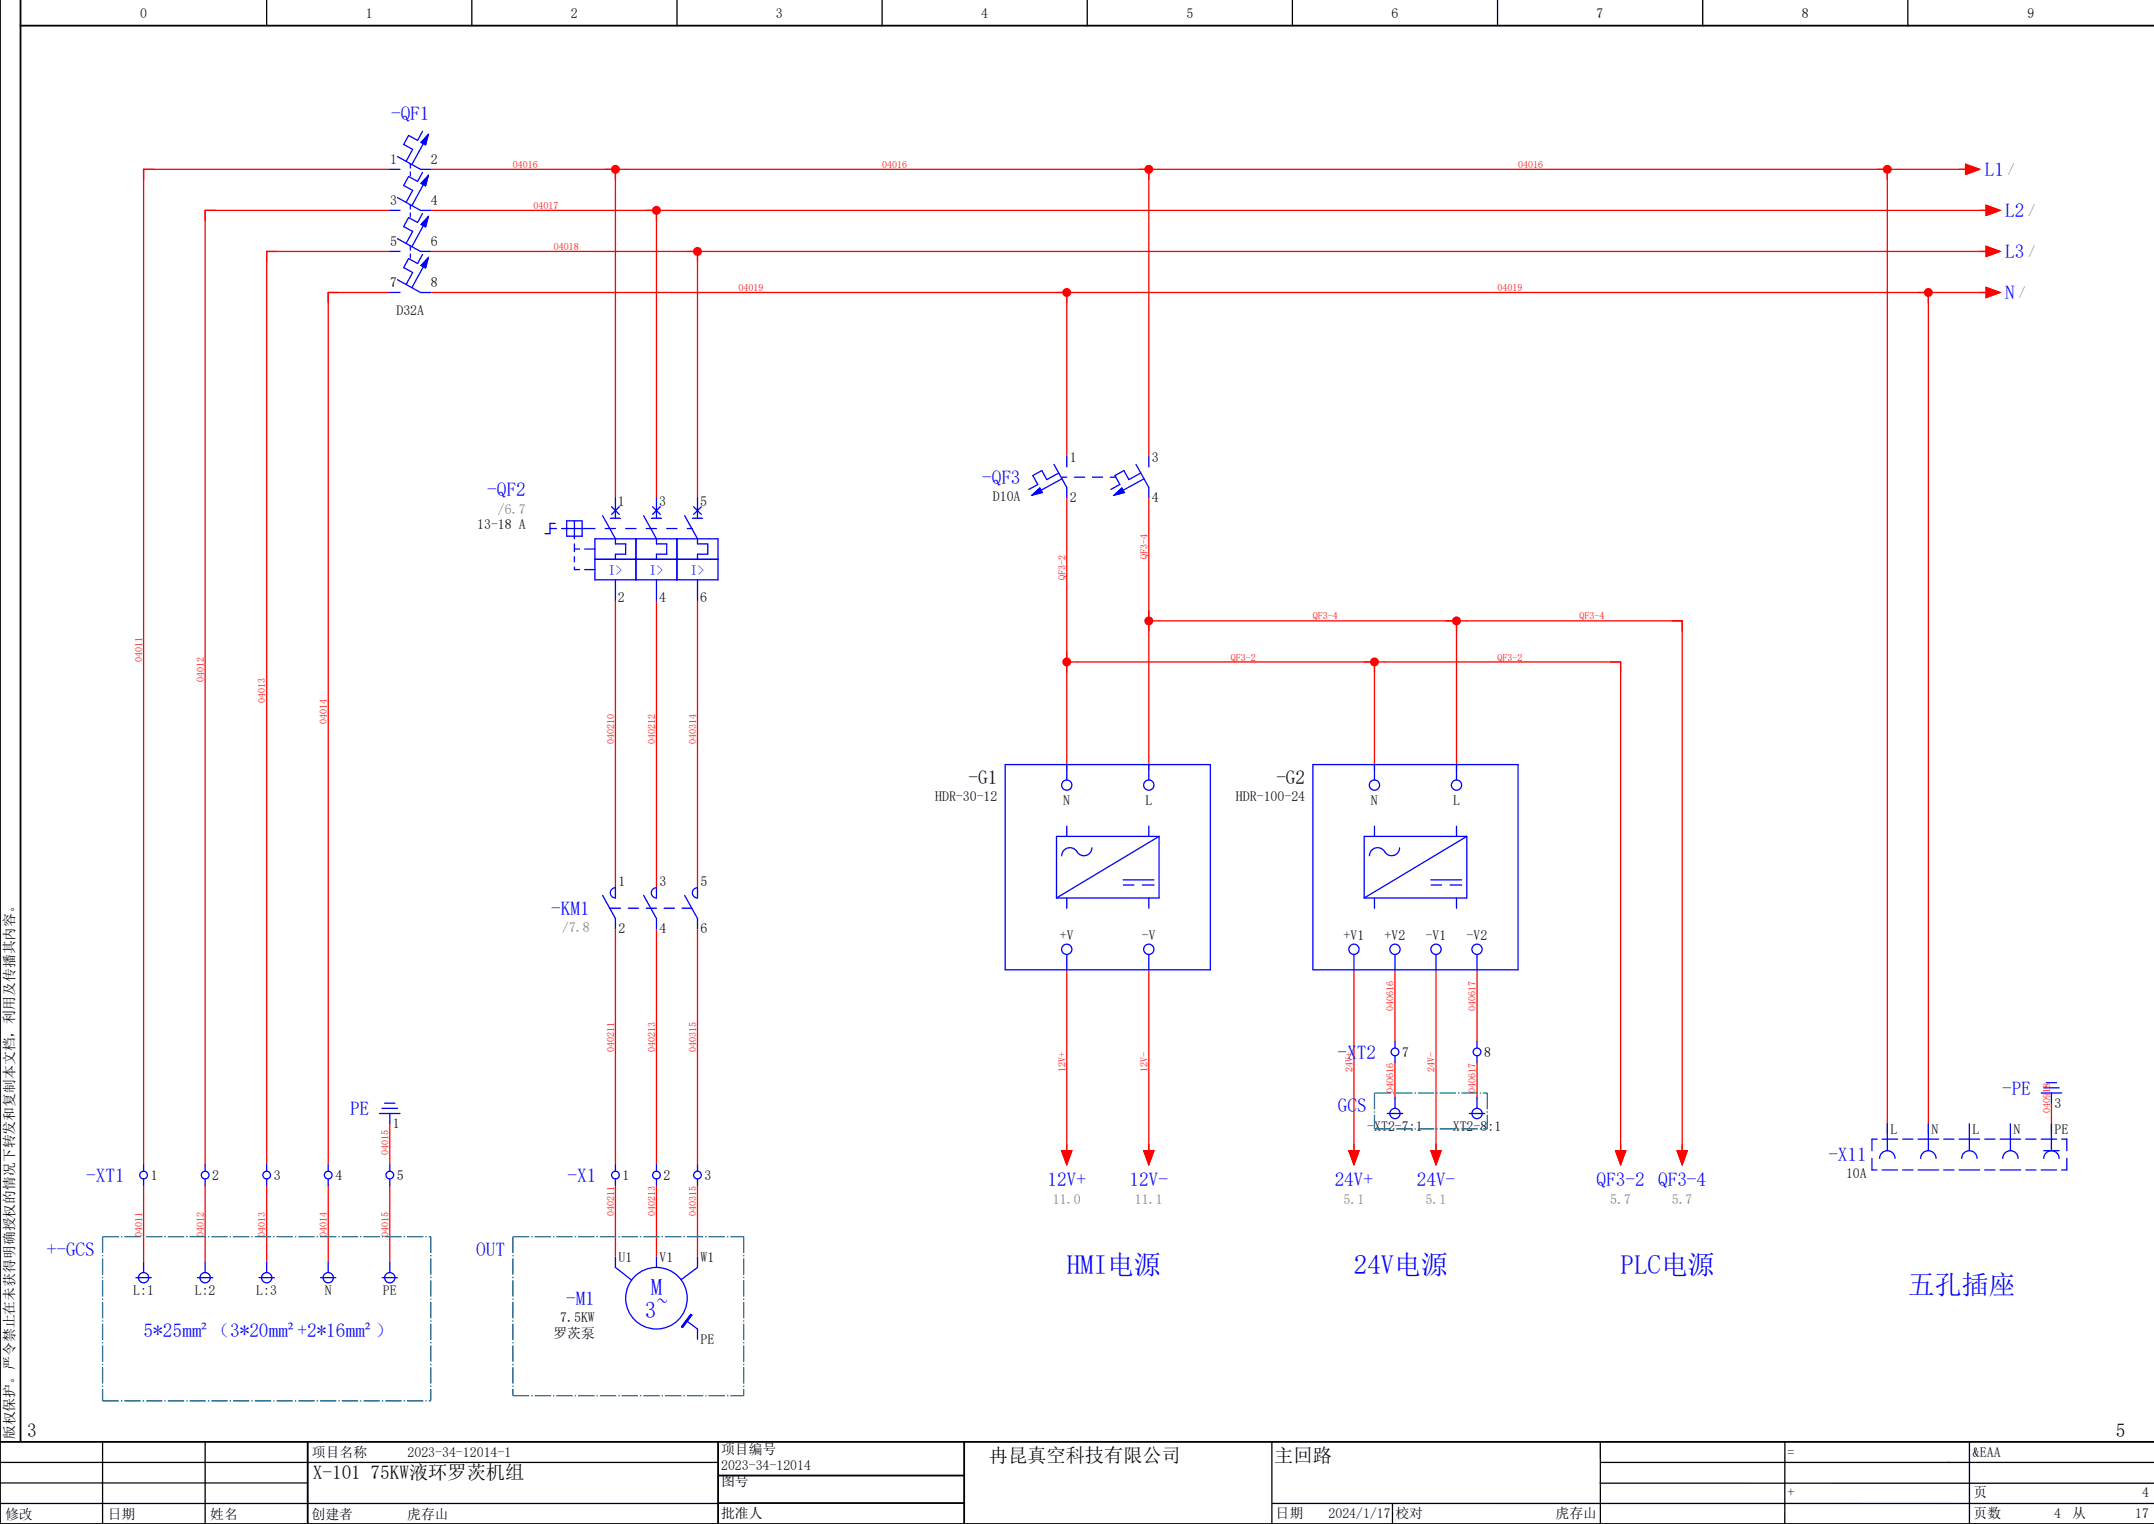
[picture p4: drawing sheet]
<svg xmlns="http://www.w3.org/2000/svg" width="420mm" height="297mm" viewBox="0 0 420 297" stroke-linecap="round" stroke-linejoin="round" font-family="sans-serif">
<g fill="none" stroke="#000" stroke-width=".25">
<path d="M52 0v5M92 0v5M132 0v5M172 0v5M212 0v5M252 0v5M292 0v5M332 0v5M372 0v5M0 293h140M0 285h140M0 289h60"/>
<path d="M20 281v16M40 281v16M248 281.1v15.9M248.1 293h171.9M271.5 293v4M312 281.2l.1 15.5M312 289l107.9 .1M348 281v15.9M384 281.2v15.6M420 285h-108"/>
</g>
<path d="M4 0v281M0 0v297h420M4 5h416M0 281h420M60 281v16M140 287.6h48M140 281v15.8M140.1 292.9h47.9M188 281v16" fill="none" stroke="#000" stroke-width=".35"/>
<g fill="none" stroke="#f00" stroke-width=".25">
<path d="M76 33h-48v194M84 33h36v64M122 33h102v56M226 33h142v188M370 33h14M76 41h-36v186M76 49h-24v178M76 57h-12v170M84 41h44v56M84 49h52v48M84 57h292v164M130 41h258"/>
<path d="M138 49h250M208 57v32M378 57h10M208 97v53M224 97v53M120 117v56M128 117v56M136 117v56M210 129h58v21M226 121h58v29M270 129h46v96M286 121h42v104"/>
<path d="M120 181v46M128 181v46M136 181v46M208 189v36M224 189v36M264 189v36M272 189v14M280 189v36M288 189v14M76 219v8M272 207v7M288 207v7"/>
<path d="M400 215v6M28 231v15M40 231v15M52 231v15M64 231v15M76 231v15M120 231v14M128 231v14M136 231v14"/>
</g>
<circle cx="208" cy="57" r=".88" fill="#f00"/>
<path d="M222 33h4M224 33v2" fill="none" stroke="#f00" stroke-width=".25"/>
<circle cx="224" cy="33" r=".88" fill="#f00"/>
<g fill="none" stroke="#00f" stroke-width=".25">
<path d="M196 149h40v40h-40zM208 149v3M224 149v3M256 149h40v40h-40zM268 149v3M284 149v3M208 161v2M208 175v2M212.9 165.2a1.62 1.62 0 0 1-1.4 1.6 1.62 1.62 0 0 1-1.8-1.1 1.6 1.6 0 0 0-1.7-.4 1.6 1.6 0 0 0-1 1.5M219 172.5h2.2M219 171.5h6M222.8 172.5h2.2"/>
<path d="M224 161v2M224 175v2M226 163l-20 12M226 163v12h-20M226 163h-20v12M268 161v2M268 175v2M272.9 165.2a1.62 1.62 0 0 1-1.4 1.6 1.62 1.62 0 0 1-1.8-1.1 1.6 1.6 0 0 0-1.7-.4 1.6 1.6 0 0 0-1 1.5M279 172.5h2.2M279 171.5h6M282.8 172.5h2.2M284 161v2"/>
<path d="M284 175v2M286 163v12h-20M286 163h-20v12M286 163l-20 12M208 186v3M224 186v3M264 186v3M272 186v3M280 186v3M288 186v3"/>
<circle cx="208" cy="153" r="1"/>
<circle cx="224" cy="153" r="1"/>
<circle cx="268" cy="153" r="1"/>
<circle cx="284" cy="153" r="1"/>
<circle cx="208" cy="185" r="1"/>
<circle cx="224" cy="185" r="1"/>
<circle cx="264" cy="185" r="1"/>
<circle cx="272" cy="185" r="1"/>
<circle cx="280" cy="185" r="1"/>
<circle cx="288" cy="185" r="1"/>
</g>
<path d="M208 129h2M208 127v4M314 129h2v2M326 121h2v2" fill="none" stroke="#f00" stroke-width=".25"/>
<circle cx="208" cy="129" r=".88" fill="#f00"/>
<path d="M224 119v4M224 121h2" fill="none" stroke="#f00" stroke-width=".25"/>
<circle cx="224" cy="121" r=".88" fill="#f00"/>
<path d="M266 129h4M268 129v2" fill="none" stroke="#f00" stroke-width=".25"/>
<circle cx="268" cy="129" r=".88" fill="#f00"/>
<path d="M282 121h4M284 121v2" fill="none" stroke="#f00" stroke-width=".25"/>
<circle cx="284" cy="121" r=".88" fill="#f00"/>
<path d="M366 33h4M368 33v2" fill="none" stroke="#f00" stroke-width=".25"/>
<circle cx="368" cy="33" r=".88" fill="#f00"/>
<path d="M374 57h4M376 57v2" fill="none" stroke="#f00" stroke-width=".25"/>
<circle cx="376" cy="57" r=".87" fill="#f00"/>
<path d="M118 33h4M120 33v2" fill="none" stroke="#f00" stroke-width=".25"/>
<circle cx="120" cy="33" r=".88" fill="#f00"/>
<path d="M126 41h4M128 41v2" fill="none" stroke="#f00" stroke-width=".25"/>
<circle cx="128" cy="41" r=".88" fill="#f00"/>
<path d="M134 49h4M136 49v2" fill="none" stroke="#f00" stroke-width=".25"/>
<circle cx="136" cy="49" r=".88" fill="#f00"/>
<g fill="none" stroke="#00f" stroke-width=".25">
<path d="M76 33h2M77.5 30.5l4.5 2.5h2M77.5 38.5l4.5 2.5h2M80 32v.8M80 33.5v.8M82.4 33.6l-1 1.8-1.7-1-1 1.7 1.8 1-1.3 2.3M82.4 25.6l-1 1.8-1.7-1-1 1.7 1.8 1-1.3 2.3M82.5 36l-2.2 4.1M82.5 28l-2.2 4.1M83.5 34.2l-.5 2-.9-.5zM83.5 26.2l-.5 2-.9-.5zM76 57h2"/>
<path d="M76 49h2M76 41h2M77.5 54.5l4.5 2.5h2M77.5 46.5l4.5 2.5h2M80 40v.8M80 41.5v.8M80 48v.8M80 49.5v.8M82.4 49.6l-1 1.8-1.7-1-1 1.7 1.8 1-1.3 2.3M82.4 41.6l-1 1.8-1.7-1-1 1.7 1.8 1-1.3 2.3M82.5 52l-2.2 4.1M82.5 44l-2.2 4.1"/>
<path d="M83.5 50.2l-.5 2-.9-.5zM83.5 42.2l-.5 2-.9-.5zM119.2 98.7l1.5 1.5M120 97v4M120.7 98.7l-1.5 1.5M127.3 98.7l1.5 1.5M128 97v4M128.8 98.7l-1.5 1.5M135.3 98.7l1.5 1.5M136 97v4M136.8 98.7l-1.5 1.5M201.2 96.5l1.5-1.4 .5 .9z"/>
<path d="M205.5 90.5l2.5 4.5v2M206.4 92.2l-2.3 1.3-1-1.8-1.7 1 1 1.7-1.8 1M207 93h1M207.1 93.3l-4.1 2.2M208 89v2M209.5 93h2M213 93h2M216.5 93h1M217.2 96.5l1.5-1.4 .5 .9zM221.5 90.5l2.5 4.5v2M222.4 92.2l-2.3 1.3-1-1.8-1.7 1 1 1.7-1.8 1M223.1 93.3l-4.1 2.2"/>
<path d="M224 89v2M107.3 103h1.2M108.2 102h-.9v2h-1.1M109.5 103h6.5M110.5 101.5h3v3h-3zM112 101.5v3.5M112 106v1.5M112 108.5v1M112 110.5v.5h1M112 107h1M114 107h2M114 111h2"/>
<path d="M116 109h24M116 105h24v8h-24zM117.5 100.5l2.5 4.5v1h2v2h-2v1M118 103h2M119 101h2M120 113v4M122 103h2M124 105v8M125.5 100.5l2.5 4.5v1h2v2h-2v1M126 103h2M127 101h2M128 113v4"/>
<path d="M130 103h2M132 105v8M133.5 100.5l2.5 4.5v1h2v2h-2v1M134 103h1M135 101h2M136 113v4M117.5 174.5l2.5 4.5v2M118.9 177h2.1M119.3 173.3l.7-.3v2a1 1 0 0 1-.9-.6 1 1 0 0 1 .2-1.1zM122.5 177h2M125.5 174.5l2.5 4.5v2M126 177h2"/>
<path d="M127.3 173.3l.7-.3v2a1 1 0 0 1-.9-.6 1 1 0 0 1 .2-1.1zM129.5 177h2M133 177h1.9M133.5 174.5l2.5 4.5v2M135.3 173.3l.7-.3v2a1 1 0 0 1-.9-.6 1 1 0 0 1 .2-1.1zM74 217h4M74.5 216h3M75 215h2M76 217v2M270.5 217h3M272 203v1.3M272 205.8v1.2"/>
<path d="M272 214v2M286.5 217h3M288 203v1.3M288 205.8v1.2M288 214v2M368 219v5.3M376 219v5.3M384 219v5.3M392 219v5.3M398 213h4M398.5 212h3M399 211h2"/>
<path d="M400 213v2M400 219v5.3M28 227v1.3M28 229.8v1.2M40 227v1.3M40 229.8v1.2M52 227v1.3M52 229.8v1.2M64 227v1.3M64 229.8v1.2M76 227v1.3M76 229.8v1.2"/>
<path d="M120 227v1.3M120 229.8v1.2M128 227v1.3M128 229.8v1.2M136 227v1.3M136 229.8v1.2M365 225.7v2.3h1M366 222h-1v2.3M366.5 225.7a1.5 1.5 0 0 1 1.5-1.4 1.5 1.5 0 0 1 1.5 1.4M367 222h3M367 228h3M371 222h2"/>
<path d="M371 228h2M374 222h4M374 228h4M374.5 225.7a1.5 1.5 0 0 1 1.5-1.4 1.5 1.5 0 0 1 1.5 1.4M379 222h2M379 228h2M382 222h4M382 228h4M382.5 225.7a1.5 1.5 0 0 1 1.5-1.4 1.5 1.5 0 0 1 1.5 1.4M387 222h2M387 228h2M390 222h4"/>
<path d="M390 228h4M390.5 225.7a1.5 1.5 0 0 1 1.5-1.4 1.5 1.5 0 0 1 1.5 1.4M395 222h2M395 228h2M398 222h3M398 228h3M398.5 225.7a1.5 1.5 0 0 1 1.5-1.4 1.5 1.5 0 0 1 1.5 1.4M398.5 224.3h3M402 222h1v2.3M403 225.7v2.3h-1M26.5 249h3M28 246v2"/>
<path d="M38.5 249h3M40 246v2M50.5 249h3M52 246v2M62.5 249h3M64 246v2M74.5 249h3M76 246v2M120 245v2l3.2 2.5M128 245v2M133.8 257.4l2.2 1.6v2M134.7 256.1l.2 .2-1.8 2.4-.2-.1z"/>
<path d="M136 245v2l-3.2 2.4"/>
<circle cx="272" cy="217" r="1"/>
<circle cx="272" cy="205" r=".75"/>
<circle cx="288" cy="205" r=".75"/>
<circle cx="288" cy="217" r="1"/>
<circle cx="28" cy="229" r=".75"/>
<circle cx="40" cy="229" r=".75"/>
<circle cx="52" cy="229" r=".75"/>
<circle cx="64" cy="229" r=".75"/>
<circle cx="76" cy="229" r=".75"/>
<circle cx="120" cy="229" r=".75"/>
<circle cx="128" cy="229" r=".75"/>
<circle cx="136" cy="229" r=".75"/>
<circle cx="28" cy="249" r="1"/>
<circle cx="40" cy="249" r="1"/>
<circle cx="52" cy="249" r="1"/>
<circle cx="64" cy="249" r="1"/>
<circle cx="76" cy="249" r="1"/>
<circle cx="128" cy="253" r="6"/>
</g>
<g fill="#00f" stroke="#00f" stroke-width=".19">
<path d="M83.5 34.2l-.5 2-.9-.5z"/>
<path d="M83.5 42.2l-.5 2-.9-.5z"/>
<path d="M83.5 26.2l-.5 2-.9-.5z"/>
<path d="M83.5 50.2l-.5 2-.9-.5z"/>
<path d="M134.7 256.1l.2 .2-1.8 2.4-.2-.1z"/>
<path d="M217.2 96.5l1.5-1.4 .5 .9z"/>
<path d="M201.2 96.5l1.5-1.4 .5 .9z"/>
</g>
<path d="M268 220h22M268 213h22M268 213v7M290 213v7M20 241h64M20 241v32M84 241v32M100 241h45M100 241v31M145 241v31M20 273h64M100 272h45" fill="none" stroke="#007f7f" stroke-width=".25" stroke-dasharray="3.2 .4 .3 .4" stroke-linecap="butt"/>
<g fill="#f00" stroke="#f00" stroke-width=".19">
<path d="M315 224.3h2l-1 2.7z"/>
<path d="M327 224.3h2l-1 2.7z"/>
<path d="M207 224.3h2l-1 2.7z"/>
<path d="M223 224.3h2l-1 2.7z"/>
<path d="M263 224.3h2l-1 2.7z"/>
<path d="M279 224.3h2l-1 2.7z"/>
<path d="M383.3 32l2.7 1-2.7 1z"/>
<path d="M387.3 40l2.7 1-2.7 1z"/>
<path d="M387.3 48l2.7 1-2.7 1z"/>
<path d="M387.3 56l2.7 1-2.7 1z"/>
</g>
<g fill="none" stroke="#f00" stroke-width=".25">
<path d="M382 33h1.3M383.3 32l2.7 1-2.7 1zM386 41h1.3M386 49h1.3M386 57h1.3M387.3 40l2.7 1-2.7 1zM387.3 48l2.7 1-2.7 1zM387.3 56l2.7 1-2.7 1zM207 224.3h2l-1 2.7zM208 223v1.3M223 224.3h2l-1 2.7zM224 223v1.3"/>
<path d="M263 224.3h2l-1 2.7zM264 223v1.3M279 224.3h2l-1 2.7zM280 223v1.3M315 224.3h2l-1 2.7zM316 223v1.3M327 224.3h2l-1 2.7zM328 223v1.3"/>
</g>
<g font-size="5.3" fill="#00f">
<text x="208" y="248.3">HMI电源</text>
<text x="264" y="248.3">24V电源</text>
<text x="316" y="248.3">PLC电源</text>
<text x="372" y="252.3">五孔插座</text>
</g>
<g font-size="4.5" fill="#00f">
<text x="125.8" y="256.9">3~</text>
<text x="126.9" y="252.4">M</text>
</g>
<g font-size="3.7" fill="#00f">
<text x="76.3" y="23.5">-QF1</text>
<text x="387" y="34.3">L1</text>
<text x="391" y="42.3">L2</text>
<text x="391" y="50.3">L3</text>
<text x="391" y="58.3">N</text>
<text x="191.5" y="94.3">-QF3</text>
<text x="95" y="96.7">-QF2</text>
<text x="107.5" y="178.3">-KM1</text>
<text x="260.8" y="206.3">-XT2</text>
<text x="390.4" y="213.3">-PE</text>
<text x="68.3" y="217.3">PE</text>
<text x="260.9" y="216.7">GCS</text>
<text x="356.5" y="226.3">-X11</text>
<text x="16.8" y="230.3">-XT1</text>
<text x="110.7" y="230.3">-X1</text>
<text x="204.2" y="231.2">12V+</text>
<text x="220.3" y="231.2">12V-</text>
<text x="260.3" y="231.2">24V+</text>
<text x="276.3" y="231.2">24V-</text>
<text x="311.3" y="231.2">QF3-2 QF3-4</text>
<text x="9.1" y="244.7">+-GCS</text>
<text x="92.9" y="244.7">OUT</text>
<text x="110.4" y="254.3">-M1</text>
<text x="28" y="260.5">5*25mm²（3*20mm²+2*16mm²）</text>
</g>
<g font-size="3.7">
<text x="188.9" y="152.7">-G1</text>
<text x="248.9" y="152.7">-G2</text>
<text x="5.3" y="280">3</text>
<text x="412.6" y="280">5</text>
<text x="192.8" y="285">冉昆真空科技有限公司</text>
<text x="248.5" y="284.9">主回路</text>
<text x="61" y="288.2">X-101 75KW液环罗茨机组</text>
</g>
<g font-size="2.7">
<text x="27.3" y="3.6">0</text>
<text x="71.3" y="3.6">1</text>
<text x="111.3" y="3.6">2</text>
<text x="151.3" y="3.6">3</text>
<text x="191.3" y="3.6">4</text>
<text x="231.3" y="3.6">5</text>
<text x="271.3" y="3.5">6</text>
<text x="311.3" y="3.5">7</text>
<text x="351.3" y="3.5">8</text>
<text x="395.3" y="3.5">9</text>
<text x="76.1" y="32">1</text>
<text x="84" y="32">2</text>
<text x="76.1" y="40">3</text>
<text x="84" y="40">4</text>
<text x="76.1" y="48">5</text>
<text x="84" y="48">6</text>
<text x="76.1" y="56">7</text>
<text x="84" y="56">8</text>
<text x="77.3" y="61.3">D32A</text>
<text x="208.6" y="90">1</text>
<text x="224.6" y="90">3</text>
<text x="120.5" y="98.6">1</text>
<text x="128.5" y="98.6">3</text>
<text x="136.5" y="98.6">5</text>
<text x="193.6" y="97.6">D10A</text>
<text x="208.6" y="97.9">2</text>
<text x="224.6" y="97.9">4</text>
<text x="93.1" y="103.2">13-18 A</text>
<text x="120.5" y="117.3">2</text>
<text x="128.5" y="117.3">4</text>
<text x="136.5" y="117.3">6</text>
<text x="182.4" y="156.1">HDR-30-12</text>
<text x="207.3" y="156.8">N</text>
<text x="223.3" y="156.8">L</text>
<text x="241" y="156.1">HDR-100-24</text>
<text x="267.3" y="156.8">N</text>
<text x="283.3" y="156.8">L</text>
<text x="120.6" y="172.6">1</text>
<text x="128.6" y="172.6">3</text>
<text x="136.6" y="172.6">5</text>
<text x="120.6" y="181.9">2</text>
<text x="128.6" y="181.9">4</text>
<text x="136.6" y="181.9">6</text>
<text x="206.7" y="183.1">+V</text>
<text x="222.7" y="183.1">-V</text>
<text x="262" y="183.1">+V1</text>
<text x="270" y="183.1">+V2</text>
<text x="278" y="183.1">-V1</text>
<text x="286" y="183.1">-V2</text>
<text x="273.4" y="206">7</text>
<text x="289.4" y="206">8</text>
<text x="400.6" y="215.9">3</text>
<text x="76.6" y="219.9">1</text>
<text x="266.6" y="220.3">-XT2-7:1</text>
<text x="283.3" y="220.3">XT2-8:1</text>
<text x="368.6" y="221">L</text>
<text x="376.6" y="221">N</text>
<text x="384.6" y="221">L</text>
<text x="392.6" y="221">N</text>
<text x="400.6" y="221">PE</text>
<text x="29.4" y="230">1</text>
<text x="41.4" y="230">2</text>
<text x="53.4" y="230">3</text>
<text x="65.4" y="230">4</text>
<text x="77.4" y="230">5</text>
<text x="121.4" y="230">1</text>
<text x="129.4" y="230">2</text>
<text x="137.4" y="230">3</text>
<text x="359.9" y="229.6">10A</text>
<text x="120.6" y="246">U1</text>
<text x="128.6" y="246">V1</text>
<text x="136.6" y="246">W1</text>
<text x="26" y="252.3">L:1</text>
<text x="38" y="252.3">L:2</text>
<text x="50" y="252.3">L:3</text>
<text x="63.3" y="252.3">N</text>
<text x="74.6" y="252.3">PE</text>
<text x="109.2" y="257.6">7.5KW</text>
<text x="107.9" y="260.7">罗茨泵</text>
<text x="136.6" y="261.9">PE</text>
<text x="2.8" y="280.5" transform="rotate(-90 2.8 280.5)">版权保护。严令禁止在未获得明确授权的情况下转发和复制本文档，利用及传播其内容。</text>
<text x="60.8" y="284">项目名称</text>
<text x="79.5" y="284">2023-34-12014-1</text>
<text x="140.6" y="286.5">2023-34-12014</text>
<text x="140.6" y="283.4">项目编号</text>
<text x="348.5" y="284">=</text>
<text x="384.7" y="284">&amp;EAA</text>
<text x="140.6" y="289.7">图号</text>
<text x="348.5" y="291.8">+</text>
<text x="384.8" y="291.8">页</text>
<text x="417.7" y="291.8">4</text>
<text x="1" y="296">修改</text>
<text x="21" y="296">日期</text>
<text x="41" y="296">姓名</text>
<text x="60.8" y="296">创建者</text>
<text x="79.4" y="296">虎存山</text>
<text x="140.6" y="295.8">批准人</text>
<text x="248.7" y="295.8">日期</text>
<text x="259" y="295.8">2024/1/17</text>
<text x="272.1" y="295.8">校对</text>
<text x="303.3" y="295.8">虎存山</text>
<text x="384.8" y="295.8">页数</text>
<text x="400.5" y="295.8">4</text>
<text x="404" y="295.8">从</text>
<text x="416.3" y="295.8">17</text>
</g>
<g font-size="2.7" fill="#7ca552">
<text x="391.5" y="34">/</text>
<text x="395.5" y="42">/</text>
<text x="395.5" y="50">/</text>
<text x="393.6" y="58">/</text>
<text x="97.1" y="100.1">/6.7</text>
<text x="109.6" y="181.6">/7.8</text>
<text x="205.3" y="234.6">11.0</text>
<text x="221.3" y="234.6">11.1</text>
<text x="262" y="234.6">5.1</text>
<text x="278" y="234.6">5.1</text>
<text x="314" y="234.6">5.7</text>
<text x="326" y="234.6">5.7</text>
</g>
<g font-size="2.7" fill="#00f">
<text x="118.7" y="112">I&gt;</text>
<text x="126.7" y="112">I&gt;</text>
<text x="134.6" y="112">I&gt;</text>
</g>
<g font-size="2" fill="#f00">
<text x="100" y="32.7">04016</text>
<text x="172" y="32.7">04016</text>
<text x="296" y="32.7">04016</text>
<text x="104" y="40.7">04017</text>
<text x="108" y="48.7">04018</text>
<text x="144" y="56.7">04019</text>
<text x="292" y="56.7">04019</text>
<text x="207.7" y="113" transform="rotate(-90 207.7 113)">QF3-2</text>
<text x="223.7" y="109" transform="rotate(-90 223.7 109)">QF3-4</text>
<text x="256" y="120.7">QF3-4</text>
<text x="308" y="120.7">QF3-4</text>
<text x="27.7" y="129" transform="rotate(-90 27.7 129)">04011</text>
<text x="240" y="128.7">QF3-2</text>
<text x="292" y="128.7">QF3-2</text>
<text x="39.7" y="133" transform="rotate(-90 39.7 133)">04012</text>
<text x="51.7" y="137" transform="rotate(-90 51.7 137)">04013</text>
<text x="63.7" y="141" transform="rotate(-90 63.7 141)">04014</text>
<text x="119.7" y="145" transform="rotate(-90 119.7 145)">040210</text>
<text x="127.7" y="145" transform="rotate(-90 127.7 145)">040212</text>
<text x="135.7" y="145" transform="rotate(-90 135.7 145)">040314</text>
<text x="271.7" y="197" transform="rotate(-90 271.7 197)">040616</text>
<text x="287.7" y="197" transform="rotate(-90 287.7 197)">040617</text>
<text x="119.7" y="205" transform="rotate(-90 119.7 205)">040211</text>
<text x="127.7" y="205" transform="rotate(-90 127.7 205)">040213</text>
<text x="135.7" y="205" transform="rotate(-90 135.7 205)">040315</text>
<text x="207.7" y="209" transform="rotate(-90 207.7 209)">12V+</text>
<text x="223.7" y="209" transform="rotate(-90 223.7 209)">12V-</text>
<text x="263.7" y="209" transform="rotate(-90 263.7 209)">24V+</text>
<text x="279.7" y="209" transform="rotate(-90 279.7 209)">24V-</text>
<text x="271.7" y="213" transform="rotate(-90 271.7 213)">040616</text>
<text x="287.7" y="213" transform="rotate(-90 287.7 213)">040617</text>
<text x="399.7" y="217" transform="rotate(-90 399.7 217)">040918</text>
<text x="75.7" y="225" transform="rotate(-90 75.7 225)">04015</text>
<text x="119.7" y="237" transform="rotate(-90 119.7 237)">040211</text>
<text x="127.7" y="237" transform="rotate(-90 127.7 237)">040213</text>
<text x="135.7" y="237" transform="rotate(-90 135.7 237)">040315</text>
<text x="27.7" y="241" transform="rotate(-90 27.7 241)">04011</text>
<text x="39.7" y="241" transform="rotate(-90 39.7 241)">04012</text>
<text x="51.7" y="241" transform="rotate(-90 51.7 241)">04013</text>
<text x="63.7" y="241" transform="rotate(-90 63.7 241)">04014</text>
<text x="75.7" y="241" transform="rotate(-90 75.7 241)">04015</text>
</g>
</svg>
